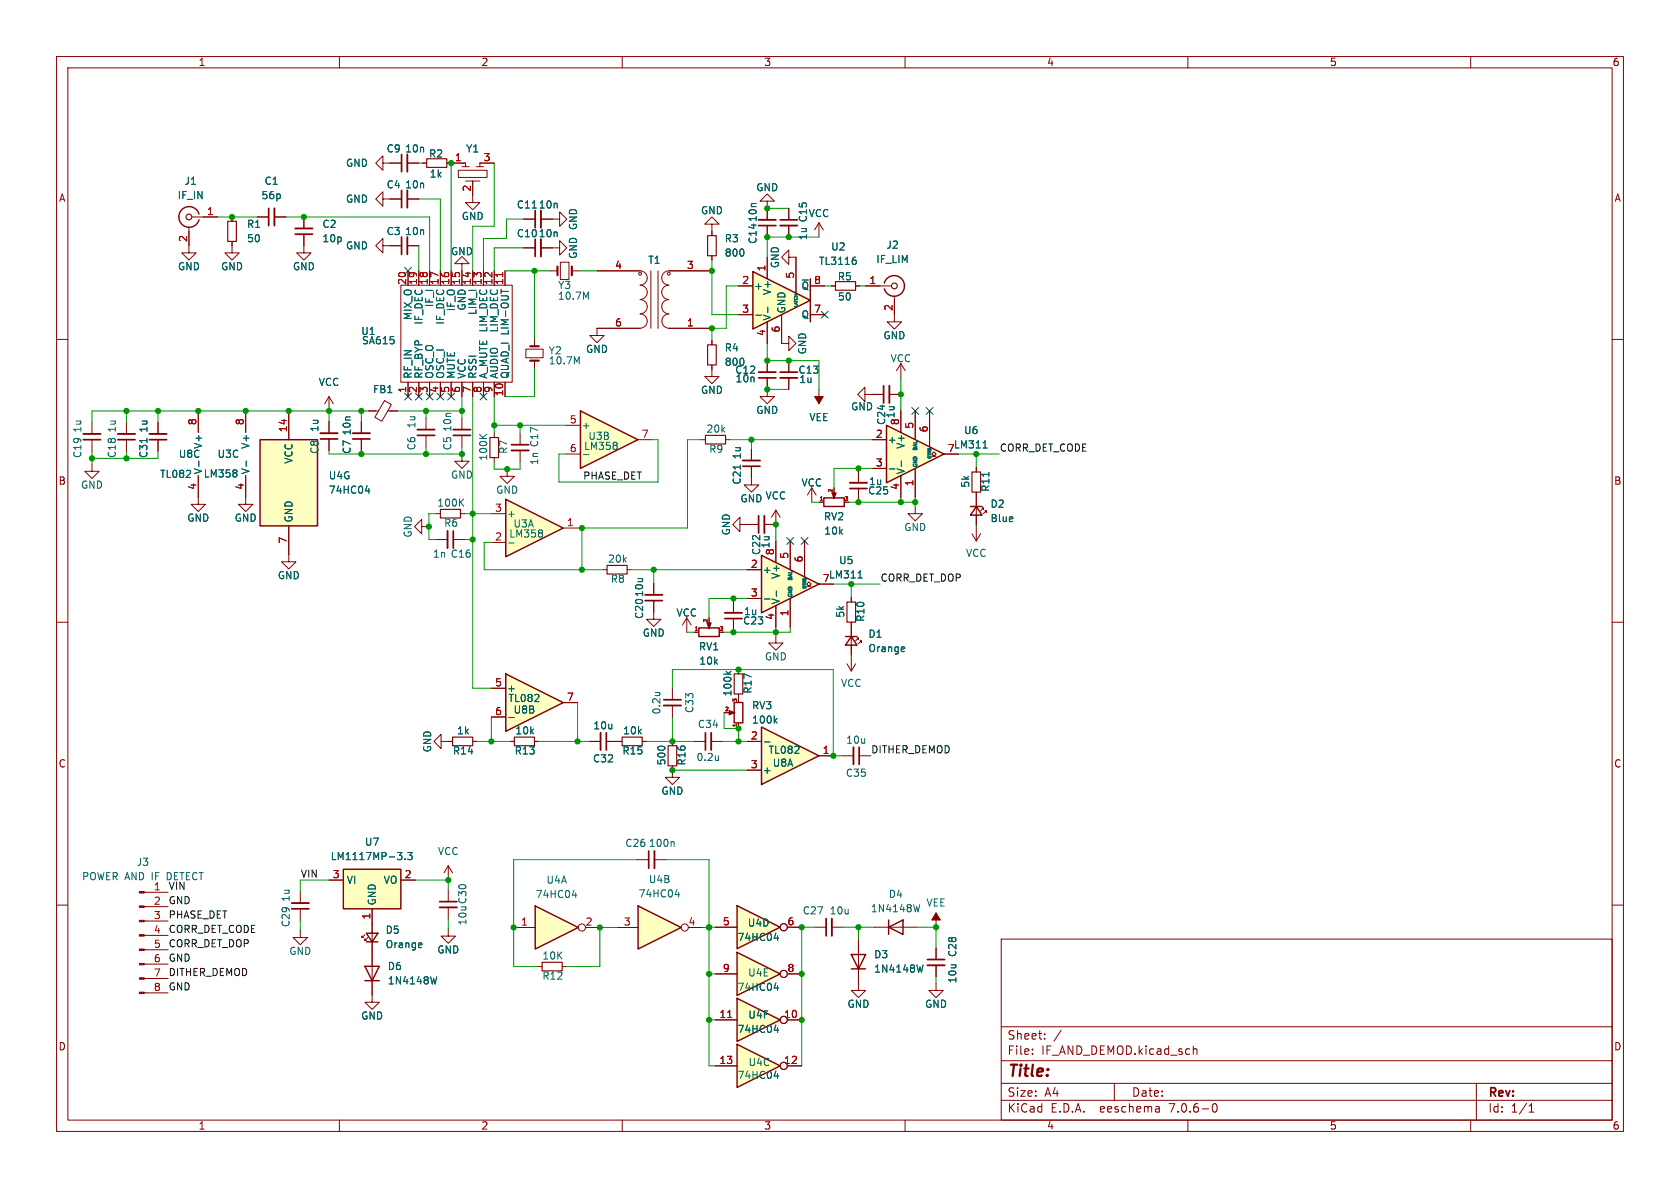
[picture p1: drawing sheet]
<svg xmlns="http://www.w3.org/2000/svg" width="297mm" height="210mm" viewBox="0 0 297 210" stroke-linecap="round" stroke-linejoin="round" font-family="sans-serif">
<g fill="none" stroke="#840000" stroke-width=".18">
<path d="M10 10h277v190h-277zM12 12h273v186h-273zM60 10v2M110 10v2M160 10v2M210 10v2M260 10v2M10 60h2M70.9 50.4h19.7v17.2h-19.7zM72.1 47.9v2.5M74 47.9v2.5M75.9 47.9v2.5"/>
<path d="M77.9 47.9v2.5M79.8 47.9v2.5M81.7 47.9v2.5M83.6 47.9v2.5M85.5 47.9v2.5M87.4 47.9v2.5M89.3 47.9v2.5M285 60h2M58.2 70.1v2.5M58.2 74.5v2.1M58.2 77.6v2M58.2 70.1l-.8 1.3"/>
<path d="M58.2 70.1l.7 1.3M63.9 74.5v2.1M63.9 77.6v2M65.2 72.6h1.7M68 70.8l1.2 .7-1.7 3-1.2-.7zM68.6 72.6h1.6M72.1 67.6v2.5M74 67.6v2.5M75.9 67.6v2.5M77.9 67.6v2.5M79.8 67.6v2.5M81.7 67.6v2.5"/>
<path d="M83.6 67.6v2.5M85.5 67.6v2.5M87.4 67.6v2.5M89.3 67.6v2.5M10 110h2M285 110h2M10 160h2M285 160h2M144 163.9h2M147.1 163.9h2M154.6 163.9h7.6M165.5 161.4v2.5"/>
<path d="M177 166h108v32h-108zM60 198v2M110 198v2M160 198v2M177 194.5h108M177 191.5h108M177 187.5h108M177 181.5h108M182.5 186.3v.1M182.5 185.5v.1M184.7 183.6v.1M184.7 182.8v.1"/>
<path d="M187.6 182.1l-1.3 2M197 191.5v3M204.9 195.7l.1 .9M205 196.5l-.2 .1M205 196h-.2M210 198v2M211 184.9v1.5M211 185.5l.2-.1 .3 .1 .1 .9M214.5 195.2l.2-.1a.81 .81 0 0 1 .6 .6 .81 .81 0 0 1-.3 .8l-.2 .1a.81 .81 0 0 1-.6-.6 .81 .81 0 0 1 .3-.8zM260 198v2M261 191.5v6.5M270.3 196.6h.9"/>
<path d="M270.3 195.5l.4-.4v1.5"/>
</g>
<path d="M56.6 76.6h3.1M62.4 76.6h3M147.1 162.4v3" fill="none" stroke="#840000" stroke-width=".33"/>
<path d="M56.6 77.6h3.1M62.4 77.6h3M146 162.4v3" fill="none" stroke="#840000" stroke-width=".3"/>
<path d="M165.5 161.4l.7 1.2h-1.5z" fill="#840000" stroke="#840000" stroke-width=".18"/>
<path d="M157.1 163.9l2.5-1.3v2.6zM157.1 162.6v2.6" fill="none" stroke="#840000" stroke-width=".25"/>
<path d="M88.6 51.5h1.3M162.6 159.9l-.3 1.3" fill="none" stroke="#006464" stroke-width=".18"/>
<path d="M88.9 48.2v.7" fill="none" stroke="#a90000" stroke-width=".18"/>
<path d="M102.6 72.6l10.2 5.1-10.2 5.1z" fill="#ffffc2"/>
<path d="M156.3 50a1.81 1.81 0 0 1 2.8-.9 1.81 1.81 0 0 1 0 2.9 1.81 1.81 0 0 1-2.8-.9M102.6 72.6l10.2 5.1-10.2 5.1zM150.5 168.7h2.5l-1.2 2.6zM150.5 171.3h2.5" fill="none" stroke="#840000" stroke-width=".25"/>
<g fill="none" stroke="#840000" stroke-width=".18">
<path d="M146.9 50.5h.8M151.3 50.5h.7M153 50.5h4.6M158.1 52.3v4.6h1.3l-1.3 1.3-1.3-1.3h1.3M87.4 76.6v.7M91.9 76.6v2M91.9 79.6v2.1M100.1 75.2h2.5M112.8 77.7h2.5M87.4 80.9v.8M89.7 82.9v1.3h1.2l-1.2 1.3-1.3-1.3h1.3M100.1 80.3h2.5"/>
<path d="M151.8 166.2v8.9h1.2l-1.2 1.3-1.3-1.3h1.3M165.5 173.8v1.3h1.3l-1.3 1.3-1.3-1.3h1.3M165.5 167.6v2M165.5 170.6v2.1"/>
</g>
<path d="M84.8 76.8l.7 .7M86.1 76.8l-.8 .5M109.1 78.3v.3M109.1 78.8v.5M163.2 170.6l-.3 1.3" fill="none" stroke="#006464" stroke-width=".18"/>
<g fill="none" stroke="#840000" stroke-width=".2">
<path d="M147.7 49.8h3.6v1.5h-3.6zM86.6 77.3h1.5v3.6h-1.5z"/>
<circle cx="158.1" cy="50.5" r=".51"/>
</g>
<path d="M90.4 79.6h3.1M164 170.6h3" fill="none" stroke="#840000" stroke-width=".33"/>
<path d="M90.4 78.6h3.1M164 169.6h3" fill="none" stroke="#840000" stroke-width=".3"/>
<path d="M133.1 48l10.2 5.1-10.2 5.1z" fill="#ffffc2"/>
<path d="M133.1 48l10.2 5.1-10.2 5.1zM143.3 49.3v7.6" fill="none" stroke="#840000" stroke-width=".25"/>
<g fill="none" stroke="#840000" stroke-width=".18">
<path d="M139.4 36.8v2.1M139.4 39.9v2M144.8 39.4l-.8 1.2M144.8 39.4v2.5M144.8 39.4l.7 1.2M130.6 50.5h2.5M130.6 55.6h2.5M135.6 45.5v3.8M135.6 56.9v3.8M138.2 55.6v5.1M139.4 45.5v-1.3l-1.2 1.3 1.2 1.2v-1.2h1.3v6.3M143.3 50.5h2.5"/>
<path d="M143.3 55.6h2.5M112.6 152h2.1M115.7 152h2"/>
</g>
<path d="M133.6 55.7h1M135.7 54.3v1M151 45.5h.3M151.1 46l.3 .2v.3l-.3 .2M119 148.8l.2 .2v.6" fill="none" stroke="#006464" stroke-width=".18"/>
<path d="M137.9 39.9h3.1M115.7 150.4v3.1" fill="none" stroke="#840000" stroke-width=".33"/>
<path d="M137.9 38.9h3.1M114.7 150.4v3.1" fill="none" stroke="#840000" stroke-width=".3"/>
<path d="M112.8 160.1l7.6 3.9-7.6 3.8z" fill="#ffffc2"/>
<path d="M112.8 160.1l7.6 3.9-7.6 3.8z" fill="none" stroke="#840000" stroke-width=".25"/>
<g fill="none" stroke="#840000" stroke-width=".18">
<path d="M125.9 39.6h1.2l-1.2-1.2-1.3 1.2h1.3v2.1M135.6 35.6h1.3l-1.3-1.3-1.2 1.3h1.2v3.3M135.6 39.9v2M125.9 45.2v.8M35.1 87.9v1.3h1.2l-1.2 1.2-1.3-1.2h1.3M43.4 87.9v1.3h1.3l-1.3 1.2-1.2-1.2h1.2M118.9 136.1v1.3h1.2l-1.2 1.3-1.3-1.3h1.3M109 164h3.8M121.7 164h2.5"/>
<circle cx="121.1" cy="164" r=".63"/>
</g>
<path d="M119.4 158.1h.7M120 157.7v.9" fill="none" stroke="#006464" stroke-width=".18"/>
<path d="M125.1 41.7h1.5v3.5h-1.5z" fill="none" stroke="#840000" stroke-width=".2"/>
<path d="M134.1 38.9h3.1" fill="none" stroke="#840000" stroke-width=".33"/>
<path d="M134.1 39.9h3.1" fill="none" stroke="#840000" stroke-width=".3"/>
<path d="M130.3 176.5l7.6 3.8-7.6 3.8z" fill="#ffffc2"/>
<path d="M130.3 176.5l7.6 3.8-7.6 3.8z" fill="none" stroke="#840000" stroke-width=".25"/>
<g fill="none" stroke="#840000" stroke-width=".18">
<path d="M126.5 180.3h3.8M139.2 180.3h2.5"/>
<circle cx="138.6" cy="180.3" r=".63"/>
</g>
<path d="M128.6 179.9h.8" fill="none" stroke="#a90000" stroke-width=".18"/>
<path d="M136.9 174.7h.7M137.5 174.2v.9" fill="none" stroke="#006464" stroke-width=".18"/>
<path d="M130.3 160.1l7.6 3.8-7.6 3.8z" fill="#ffffc2"/>
<path d="M130.3 160.1l7.6 3.8-7.6 3.8z" fill="none" stroke="#840000" stroke-width=".25"/>
<g fill="none" stroke="#840000" stroke-width=".18">
<path d="M126.5 163.9h3.8M139.2 163.9h2.5"/>
<circle cx="138.6" cy="163.9" r=".63"/>
</g>
<path d="M136.9 190.2h.7M137.5 189.8v.8" fill="none" stroke="#006464" stroke-width=".18"/>
<path d="M130.3 168.4l7.6 3.8-7.6 3.8z" fill="#ffffc2"/>
<path d="M130.3 168.4l7.6 3.8-7.6 3.8z" fill="none" stroke="#840000" stroke-width=".25"/>
<g fill="none" stroke="#840000" stroke-width=".18">
<path d="M126.5 172.2h3.8M139.2 172.2h2.5"/>
<circle cx="138.6" cy="172.2" r=".63"/>
</g>
<path d="M136.9 165.8h.7M137.5 165.4v.9" fill="none" stroke="#006464" stroke-width=".18"/>
<path d="M130.3 184.6l7.6 3.8-7.6 3.8z" fill="#ffffc2"/>
<path d="M130.3 184.6l7.6 3.8-7.6 3.8z" fill="none" stroke="#840000" stroke-width=".25"/>
<g fill="none" stroke="#840000" stroke-width=".18">
<path d="M16.3 74.7v2M16.3 77.7v2.1M22.4 74.7v2M22.4 77.7v2.1M27.9 74.7v2M27.9 77.7v2.1M35.1 72.6v3.9M43.4 72.6v3.9M75.3 73.9v2M75.3 77v2M16.3 82v1.3h1.2l-1.2 1.3-1.3-1.3h1.3M35.1 84.1v3.8"/>
<path d="M43.4 84.1v3.8M106.6 100.7h.7M110.9 100.7h.7M126.5 188.4h3.8M139.2 188.4h2.5"/>
<circle cx="138.6" cy="188.4" r=".63"/>
</g>
<path d="M26 77.5v.7M35.1 81.5v1M41.8 83.2v.3M41.8 83.7v.5M43.5 81.5v1M136.9 182.1h.7M137.5 181.7v.8" fill="none" stroke="#006464" stroke-width=".18"/>
<path d="M14.7 76.7h3.1M20.8 76.7h3.1M26.4 76.7h3.1M73.8 75.9h3" fill="none" stroke="#840000" stroke-width=".33"/>
<path d="M14.7 77.7h3.1M20.8 77.7h3.1M26.4 77.7h3.1M73.8 77h3" fill="none" stroke="#840000" stroke-width=".3"/>
<path d="M107.3 99.9h3.6v1.6h-3.6z" fill="none" stroke="#840000" stroke-width=".2"/>
<path d="M89.4 88.3l10.2 5-10.2 5.1z" fill="#ffffc2"/>
<path d="M89.4 88.3l10.2 5-10.2 5.1z" fill="none" stroke="#840000" stroke-width=".25"/>
<path d="M81.7 73.9v2M81.7 77v2M74.5 93.1v-1.3l-1.2 1.3 1.2 1.3v-1.3h1.3M77.1 90.8h.8M81.4 90.8h.8M81.7 80.3v1.2h1.2l-1.2 1.3-1.3-1.3h1.3M86.9 95.9h2.5M86.9 90.8h2.5M99.6 93.3h2.5" fill="none" stroke="#840000" stroke-width=".18"/>
<path d="M81.4 88.8l.6 .7M82 88.2l-.8 .7M89.9 96h1M95.8 93.8v.3M95.8 94.3v.5" fill="none" stroke="#006464" stroke-width=".18"/>
<path d="M80.1 75.9h3.1" fill="none" stroke="#840000" stroke-width=".33"/>
<path d="M80.1 77h3.1" fill="none" stroke="#840000" stroke-width=".3"/>
<path d="M77.9 90h3.5v1.6h-3.5z" fill="none" stroke="#840000" stroke-width=".2"/>
<path d="M89.4 119.1l10.2 5.1-10.2 5.1z" fill="#ffffc2"/>
<path d="M35.2 37.8a1.81 1.81 0 0 0-2.8-.9 1.81 1.81 0 0 0 0 2.9 1.81 1.81 0 0 0 2.8-.9M46 77.7h10.1v15.3h-10.1zM145.6 88h3.7v1.5h-3.7zM171.6 89.5h2M172.6 89.5l1 1.6h-2zM89.4 119.1l10.2 5.1-10.2 5.1zM123.5 111h3.7v1.5h-3.7z" fill="none" stroke="#840000" stroke-width=".25"/>
<g fill="none" stroke="#840000" stroke-width=".18">
<path d="M33.9 38.4h4.6M41 38.4v.7M45.5 38.4h2M48.5 38.4h2M53.7 38.4v2M67.7 28.8v-1.2l-1.3 1.2 1.3 1.3v-1.3h3.3M67.7 35.2v-1.3l-1.3 1.3 1.3 1.2v-1.2h3.3M72 28.8h2M72 35.2h2M74.7 28.8h.7M79 28.8h3.3v.7M81 30.1h5.1v1.3h-5.1z"/>
<path d="M81.7 29.5h1.2M82.3 32h2.5M83.6 32v3.8h1.2l-1.2 1.3-1.3-1.3h1.3M84.2 29.5h1.3M87.4 28.8h-2.6v.7M92.6 38.7h2M95.6 38.7h3.3v-1.2l1.3 1.2-1.3 1.3v-1.3M33.4 40.1v4.6h1.3l-1.3 1.3-1.3-1.3h1.3M41 42.7v2h1.3l-1.3 1.3-1.2-1.3h1.2M53.7 41.4v3.3h1.3l-1.3 1.3-1.2-1.3h1.2M67.7 43.4v-1.2l-1.3 1.2 1.3 1.3v-1.3h3.3M72 43.4h2"/>
<path d="M81.7 46.6h1.2l-1.2-1.3-1.3 1.3h1.3v1.3M92.6 43.8h2M94.5 59.9v1.3M95.6 43.8h3.3v-1.3l1.3 1.3-1.3 1.3v-1.3M97.3 47.9h1.3M99.1 46.4h1.5v3h-1.5zM101.1 47.9h1.3M105.5 47.9h7.7a1.26 1.26 0 0 1 1.2 1.2 1.26 1.26 0 0 1-1.2 1.3M113.2 55.5a1.27 1.27 0 0 1 1.2 1.3 1.27 1.27 0 0 1-1.2 1.2h-7.7v1.3h1.3l-1.3 1.3-1.2-1.3h1.2M113.2 50.4a1.27 1.27 0 0 1 1.2 1.3 1.27 1.27 0 0 1-1.2 1.3 1.26 1.26 0 0 1 1.2 1.2 1.26 1.26 0 0 1-1.2 1.3M115.1 47.9v10.1M116.3 47.9v10.1"/>
<path d="M118.2 50.4a1.27 1.27 0 0 0-1.2 1.3 1.27 1.27 0 0 0 1.2 1.3 1.26 1.26 0 0 0-1.2 1.2 1.26 1.26 0 0 0 1.2 1.3M118.2 58h7.7M118.3 55.5a1.26 1.26 0 0 0-1.3 1.3 1.26 1.26 0 0 0 1.3 1.2M125.9 47.9h-7.7a1.26 1.26 0 0 0-1.2 1.2 1.26 1.26 0 0 0 1.2 1.3M51.1 72.6v5.1M93 61.7h3v1.5h-3zM94.5 63.8v1.2M124 77.7h.7M125.9 64.5v2h1.2l-1.2 1.3-1.3-1.3h1.3M125.9 60.2v.8M128.3 77.7h.7M132.8 79.4v2"/>
<path d="M135.6 63.8v2M135.6 66.8v2M138.2 60.7h1.2v-1.3l1.3 1.3-1.3 1.3v-1.3M152.9 69.7v-1.2l-1.3 1.2 1.3 1.3v-1.3h3.3M157.2 69.7h2.1M159.3 64.3l-.8 1.2M159.3 64.3v2.5M159.3 64.3l.7 1.2M51.1 93v6.3h1.2l-1.2 1.3-1.3-1.3h1.3M77.1 95.4h2M80.1 95.4h2.1M130.8 92.7v-1.3l-1.3 1.3 1.3 1.3v-1.3h1.3"/>
<path d="M132.8 82.4v3.3h1.3l-1.3 1.3-1.2-1.3h1.2M137.2 90.2l-.8 1.2M137.2 90.2v2.5M137.2 90.2l.7 1.2M143.5 86.2l-.8 1.3M143.5 86.2v2.6M143.5 86.2l.8 1.3M144.9 88.8h.6M147.4 86.2v1M151.8 83.3v2M151.8 86.4v2M161.8 89.5v1.3h1.3l-1.3 1.3-1.3-1.3h1.3"/>
<path d="M171.8 94.4l.8 1.2M172.6 82.7v.7M172.6 87v5.8M172.6 93.1v2.5M173.4 94.4l-.8 1.2M173.6 89.8h.3v.2v-.2l-.5 .5M174.1 90.3h.3v.3v-.3l-.5 .5M115.6 106.2v3.3h1.2l-1.2 1.2-1.3-1.2h1.3M115.6 103.1v2.1M121.4 109.2l-.8 1.3M121.4 109.2v2.6M121.4 109.2l.8 1.3"/>
<path d="M122.8 111.8h.6M125.3 109.2v1M78 131.1v-1.3l-1.3 1.3 1.3 1.2v-1.2h2M83.6 131.1h.7M86.9 121.7h2.5M86.9 126.7h2.5M90.2 131.1h.7M94.5 131.1h.7M99.6 124.2h2.5M104.1 131.1h2.1M107.2 131.1h2.8M113.5 131.1h.8"/>
<path d="M118.9 121.7v2M118.9 124.7v2M118.9 131.1v.7M118.9 135.4v.7M122.7 131.1h2M125.7 131.1h2.1"/>
<circle cx="113.2" cy="48.4" r=".25"/>
<circle cx="118.2" cy="48.4" r=".25"/>
</g>
<path d="M94.1 36.8h.7M103.6 52.5l.4-.9v1.3M102 64l.4-.9v1.2M64.6 86.8h.8M65.2 86.3v.9M130.9 82.2v.7M174.8 83.5v.7M89.9 126.8h1M115.8 122.4h.9M116.5 122.4l.1 .1M127 133.6v.8M127 134.3l-.1 .1" fill="none" stroke="#006464" stroke-width=".18"/>
<g fill="none" stroke="#840000" stroke-width=".2">
<path d="M40.3 39.1h1.5v3.6h-1.5zM75.4 28.1h3.6v1.5h-3.6zM124.7 77h3.6v1.5h-3.6zM125.1 61h1.5v3.5h-1.5zM171.8 83.4h1.6v3.6h-1.6zM80 130.3h3.6v1.5h-3.6zM90.9 130.3h3.6v1.5h-3.6zM110 130.3h3.5v1.5h-3.5zM118.1 131.8h1.5v3.6h-1.5z"/>
<circle cx="33.4" cy="38.4" r=".51"/>
</g>
<g fill="none" stroke="#840000" stroke-width=".33">
<path d="M48.5 36.8v3.1M72 27.3v3.1M72 33.7v3M95.6 37.2v3.1M52.2 40.4h3M72 41.9v3.1M95.6 42.3v3M134.1 65.8h3.1M157.2 68.2v3M79.1 93.9v3M131.3 81.4h3.1M150.2 85.3h3.1"/>
<path d="M114 105.2h3.1M106.2 129.5v3.1M117.3 124.7h3.1M125.7 129.5v3.1"/>
</g>
<g fill="none" stroke="#840000" stroke-width=".3">
<path d="M47.5 36.8v3.1M71 27.3v3.1M71 33.7v3M94.6 37.2v3.1M52.2 41.4h3M71 41.9v3.1M94.6 42.3v3M134.1 66.8h3.1M156.2 68.2v3M80.1 93.9v3M131.3 82.4h3.1M150.2 86.4h3.1"/>
<path d="M114 106.2h3.1M107.2 129.5v3.1M117.3 123.7h3.1M124.7 129.5v3.1"/>
</g>
<path d="M46 77.7h10.1v15.3h-10.1z" fill="#ffffc2" stroke="#ffffc2" stroke-width=".18"/>
<path d="M98.6 47.1v1.5M101.1 47.1v1.5M93.7 61.2h1.5M93.7 63.8h1.5" fill="none" stroke="#840000" stroke-width=".38"/>
<g fill="#840000" stroke="#840000" stroke-width=".18">
<path d="M125 110.1h.7l-.4 1v-.2v.2z"/>
<path d="M147.1 87.1h.7l-.4 1v-.2v.2z"/>
</g>
<path d="M156.7 75.2l10.2 5.1-10.2 5z" fill="#ffffc2"/>
<path d="M156.7 75.2l10.2 5.1-10.2 5zM60.7 153.7h10.2v7h-10.2zM64.8 165h2l-1 1.5zM64.8 166.5h2" fill="none" stroke="#840000" stroke-width=".25"/>
<g fill="none" stroke="#840000" stroke-width=".18">
<path d="M135.6 68.8v1.3h1.3l-1.3 1.3-1.2-1.3h1.2M139.4 63.8v2M139.4 66.8v2M144.8 68.8v2.6M154.2 77.7h2.5M159.3 72.6v3.9M161.8 72.6v5.1M164.3 72.6v6.4M132.1 92.7h2M135.1 92.7h2.1M154.2 82.8h2.5M159.3 84.1v3.8"/>
<path d="M161.8 82.8v5.1M164.7 80.6h.4l-.4-.3 .4-.4 .4 .4-.4 .3h.4M166.9 80.3h2.5M129.7 106.3v2M129.7 109.3v2.1M150.5 105.7v.7M150.5 110v.7M25.5 157.7h4.2M53.1 157.6v2M58.2 155.6h2.5M70.9 155.6h2.5M25.5 175.5h4.2"/>
<path d="M25.5 173h4.2M25.5 170.4h4.2M25.5 167.9h4.2M25.5 165.4h4.2M25.5 162.8h4.2M25.5 160.3h4.2M53.1 164.5v1.2h1.3l-1.3 1.3-1.3-1.3h1.3M53.1 160.7v2M64.5 165.2l-.5 .5v-.2v.2h.3M65 165.7l-.5 .5v-.2v.2h.3M65.8 175.9v1.3h1.3l-1.3 1.2-1.3-1.2h1.3M65.8 160.7v7.6"/>
</g>
<path d="M173.8 79.2h.7M157.2 82.9h1M159.4 81.5v1M70.3 150.7h.7l-.4 .5M71 151.3v.5M71.6 151.8v.2M72.1 150.7h.8l-.5 .5 .4 .1v.5l-.2 .2-.5-.2M74.4 166.7l.2 .3-.6 .1M74.5 167.5h-.1" fill="none" stroke="#006464" stroke-width=".18"/>
<path d="M137.9 66.8h3.1M135.1 91.2v3M128.1 108.3h3.1M51.6 159.6h3" fill="none" stroke="#840000" stroke-width=".33"/>
<path d="M137.9 65.8h3.1M134.1 91.2v3M128.1 109.3h3.1M51.6 160.7h3" fill="none" stroke="#840000" stroke-width=".3"/>
<g fill="#840000" stroke="#840000" stroke-width=".18">
<path d="M144 70.1h1.5l-.7 1.3z"/>
<path d="M24.6 175.4h.9v.2h-.9z"/>
<path d="M24.6 172.8h.9v.3h-.9z"/>
<path d="M24.6 170.3h.9v.3h-.9z"/>
<path d="M24.6 167.8h.9v.2h-.9z"/>
<path d="M24.6 165.2h.9v.3h-.9z"/>
<path d="M24.6 162.7h.9v.2h-.9z"/>
<path d="M24.6 160.1h.9v.3h-.9z"/>
<path d="M24.6 157.6h.9v.3h-.9z"/>
</g>
<path d="M60.7 153.7h10.2v7h-10.2z" fill="#ffffc2" stroke="#ffffc2" stroke-width=".18"/>
<path d="M149.7 106.4h1.6v3.6h-1.6z" fill="none" stroke="#840000" stroke-width=".2"/>
<path d="M134.6 98.2l10.2 5.1-10.2 5z" fill="#ffffc2"/>
<path d="M134.6 98.2l10.2 5.1-10.2 5zM64.5 170.8h2.6l-1.3 2.6zM64.5 173.4h2.6" fill="none" stroke="#840000" stroke-width=".25"/>
<g fill="none" stroke="#840000" stroke-width=".18">
<path d="M137.2 95.6v3.8M139.7 95.6v5.1M142.2 95.6v6.4M132.1 100.7h2.5M132.1 105.8h2.5M137.2 107.1v3.8M139.7 105.8v5.1M142.6 103.6h.4l-.4-.3 .4-.4 .4 .4-.4 .3h.4M144.8 103.3h2.5M79.2 153l-.7 1.3M79.2 153v2.6M79.2 157.4v2"/>
<path d="M79.2 153l.8 1.3M65.8 168.3v7.6M79.2 164.2v1.3h1.3l-1.3 1.3-1.2-1.3h1.2M79.2 160.4v2M95.1 170.9h.7M99.4 170.9h.8"/>
</g>
<path d="M135.1 105.9h1M137.3 104.5v.9M151.7 102.2h.7M77.2 172.7l-.3 1.2" fill="none" stroke="#006464" stroke-width=".18"/>
<path d="M77.7 160.4h3.1" fill="none" stroke="#840000" stroke-width=".33"/>
<path d="M77.7 159.4h3.1" fill="none" stroke="#840000" stroke-width=".3"/>
<path d="M95.8 170.1h3.6v1.5h-3.6z" fill="none" stroke="#840000" stroke-width=".2"/>
<path d="M94.6 160.1l7.6 3.9-7.6 3.8z" fill="#ffffc2"/>
<path d="M129.8 124.2h1.5v3.6h-1.5zM94.6 160.1l7.6 3.9-7.6 3.8z" fill="none" stroke="#840000" stroke-width=".25"/>
<g fill="none" stroke="#840000" stroke-width=".18">
<path d="M130.6 118.4v.7M128 126h1M130.6 122.7v.7M130.6 127.9v.6M90.8 164h3.8M103.5 164h2.5"/>
<circle cx="102.9" cy="164" r=".63"/>
</g>
<path d="M128.4 118.7l.5 .5M129.2 118.7l-.5 .4M137 127.3l.4 .5M137.4 127l-.5 .5M101.2 158.2h.8M101.8 157.8v.9" fill="none" stroke="#006464" stroke-width=".18"/>
<path d="M129.8 119.1h1.5v3.6h-1.5z" fill="none" stroke="#840000" stroke-width=".2"/>
<path d="M128.9 125.6l1 .4h-.2h.2l-1 .4z" fill="#840000" stroke="#840000" stroke-width=".18"/>
<path d="M134.6 128.5l10.2 5.1-10.2 5.1z" fill="#ffffc2"/>
<path d="M149.5 112.5h2M150.5 112.5l1 1.5h-2zM134.6 128.5l10.2 5.1-10.2 5.1z" fill="none" stroke="#840000" stroke-width=".25"/>
<g fill="none" stroke="#840000" stroke-width=".18">
<path d="M35.9 38.4h2.6M41 38.4v.7M45.5 38.4h2M48.5 38.4h2M53.7 38.4v2M69 28.8h2M69 35.2h2M72 28.8h2M72 35.2h2M74.7 28.8h.7M79 28.8h3.3M83.6 32v2.5"/>
<path d="M84.8 28.8h2.6M92.6 38.7h2M95.6 38.7h2.1M135.6 36.8v2.1M135.6 39.9v2M139.4 36.8v2.1M139.4 39.9v2M33.4 40.9v2.5M41 42.7v.7M53.7 41.4v2M69 43.4h2M72 43.4h2"/>
<path d="M72.1 47.9v2.5M74 47.9v2.5M75.9 47.9v2.5M77.9 47.9v2.5M79.8 47.9v2.5M81.7 47.9v2.5M83.6 47.9v2.5M85.5 47.9v2.5M87.4 47.9v2.5M89.3 47.9v2.5M92.6 43.8h2M95.6 43.8h2.1"/>
<path d="M105.5 58h7.7M105.5 47.9h7.7M118.2 58h7.7M118.2 47.9h7.7M125.9 40.9v.8M125.9 45.2v.8M130.6 50.5h2.5M130.6 55.6h2.5M135.6 45.5v3.8M135.6 56.9v3.8M138.2 55.6v5.1M140.7 45.5v6.3"/>
<path d="M143.3 50.5h2.5M143.3 55.6h2.5M146.9 50.5h.8M151.3 50.5h.7M153 50.5h2.6M158.1 53.1v2.5M27.9 74.7v2M27.9 77.7v2.1M35.1 72.6v3.9M43.4 72.6v3.9M51.1 72.6v5.1M58.2 74.5v2.1"/>
<path d="M58.2 77.6v2M63.9 74.5v2.1M63.9 77.6v2M65.2 72.6h1.2M69 72.6h1.2M72.1 67.6v2.5M74 67.6v2.5M75.9 67.6v2.5M77.9 67.6v2.5M79.8 67.6v2.5M81.7 67.6v2.5M83.6 67.6v2.5"/>
<path d="M85.5 67.6v2.5M87.4 67.6v2.5M89.3 67.6v2.5M125.9 60.2v.8M125.9 64.5v.8M132.8 79.4v2M135.6 63.8v2M135.6 66.8v2M139.4 63.8v2M139.4 66.8v2M154.2 77.7h2.5M154.2 69.7h2"/>
<path d="M157.2 69.7h2.1M159.3 72.6v3.9M161.8 72.6v5.1M164.3 72.6v6.4M35.1 84.1v3.8M43.4 84.1v3.8M51.1 93v5M132.1 92.7h2M132.8 82.4v2.1M135.1 92.7h2.1M137.2 95.6v3.8M139.7 95.6v5.1"/>
<path d="M142.2 95.6v6.4M144.9 88.8h.6M147.4 86.2v1M151.8 83.3v2M151.8 86.4v2M154.2 82.8h2.5M159.3 84.1v3.8M161.8 82.8v5.1M166.9 80.3h2.5M172.6 82.7v.7M172.6 87v2.5M172.6 91.1v1.7"/>
<path d="M115.6 103.1v2.1M115.6 106.2v2M122.8 111.8h.6M125.3 109.2v1M129.7 106.3v2M129.7 109.3v2.1M130.6 118.4v.7M132.1 100.7h2.5M132.1 105.8h2.5M137.2 112.4v1.3h1.2l-1.2 1.2-1.3-1.2h1.3M137.2 107.1v3.8M139.7 105.8v5.1"/>
<path d="M144.8 103.3h2.5M149.7 117.3l.8 1.3M150.5 105.7v.7M150.5 110v5.8M150.5 116.1v2.5M151.3 117.3l-.8 1.3M151.5 112.8h.3v.2v-.2l-.5 .5M152 113.3h.3v.2v-.2l-.5 .5M79.2 131.1h.8M83.6 131.1h.7M86.9 121.7h2.5M86.9 126.7h2.5"/>
<path d="M90.2 131.1h.7M94.5 131.1h.7M99.6 124.2h2.5M104.1 131.1h2.1M107.2 131.1h2.8M113.5 131.1h.8M118.9 131.1v.7M118.9 135.4v.7M128 126h1M130.6 122.7v.7M130.6 127.9v.6M132.1 131.1h2.5"/>
<path d="M132.1 136.1h2.5M144.8 133.6h2.5M148.8 133.6h2.1M151.9 133.6h2M58.2 155.6h2.5M70.9 155.6h2.5M65.8 160.7v4.3M65.8 166.5v4.3M65.8 173.4v2.5M126.5 163.9h3.8M126.5 172.2h3.8M139.2 163.9h2.5"/>
<path d="M139.2 172.2h2.5M151.8 166.2v2.5M151.8 171.3v2.5M165.5 167.6v2M165.5 170.6v2.1M126.5 180.3h3.8M126.5 188.4h3.8M139.2 180.3h2.5M139.2 188.4h2.5"/>
<circle cx="138.6" cy="172.2" r=".63"/>
<circle cx="138.6" cy="163.9" r=".63"/>
<circle cx="138.6" cy="180.3" r=".63"/>
<circle cx="138.6" cy="188.4" r=".63"/>
</g>
<g fill="none" stroke="#006464" stroke-width=".18">
<path d="M94.1 36.8h.7M88.6 51.5h1.3M133.6 55.7h1M135.7 54.3v1M151 45.5h.3M151.1 46l.3 .2v.3l-.3 .2M26 77.5v.7M173.8 79.2h.7M35.1 81.5v1M41.8 83.2v.3M41.8 83.7v.5M43.5 81.5v1"/>
<path d="M64.6 86.8h.8M65.2 86.3v.9M130.9 82.2v.7M157.2 82.9h1M159.4 81.5v1M174.8 83.5v.7M128.4 118.7l.5 .5M129.2 118.7l-.5 .4M135.1 105.9h1M137.3 104.5v.9M151.7 102.2h.7M159.8 114.4l.1 .3-.6 .1"/>
<path d="M159.9 115.1l-.1 .1M89.9 126.8h1M135.1 131.2h1M137 127.3l.4 .5M137.4 127l-.5 .5M70.3 150.7h.7l-.4 .5M71 151.3v.5M71.6 151.8v.2M72.1 150.7h.8l-.5 .5 .4 .1v.5l-.2 .2-.5-.2M74.4 166.7l.2 .3-.6 .1M74.5 167.5h-.1M77.2 172.7l-.3 1.2"/>
<path d="M136.9 174.7h.7M136.9 165.8h.7M137.5 165.4v.9M137.5 174.2v.9M163.2 170.6l-.3 1.3M136.9 190.2h.7M136.9 182.1h.7M137.5 181.7v.8M137.5 189.8v.8"/>
</g>
<path d="M150.9 132.1v3" fill="none" stroke="#840000" stroke-width=".33"/>
<path d="M151.9 132.1v3" fill="none" stroke="#840000" stroke-width=".3"/>
<g fill="none" stroke="#009600" stroke-width=".18">
<path d="M38.5 38.4h7M50.5 38.4h25.4v9.5M74 35.2h3.9v12.7M74 28.8h.7M79.8 28.8v19.1M87.4 28.8v11.2h-3.8v7.9M92.6 38.7h-3.1v3.5h-4v5.7M135.6 36.8h3.8M74 43.4v4.5M89.3 47.9h8M92.6 43.8h-5.2v4.1M94.5 47.9v12"/>
<path d="M102.4 47.9h3.1M125.9 46v9.6h4.7M130.6 50.5h-2.2v7.5h-2.5v2.2M144.8 41.9h-9.2v3.6M145.8 50.5h1.1M152 50.5h1M16.3 79.8v2.2M22.4 72.6v2.1M22.4 79.8v1.2M27.9 72.6v2.1M27.9 79.8v1.2h-11.6M58.2 72.6v1.9"/>
<path d="M63.9 72.6v1.9M63.9 79.6v.7M65.2 72.6h-48.9v2.1M70.2 72.6h11.5M75.3 72.6v1.3M75.3 79v1.3M81.7 79v1.3h-23.5v-.7M81.7 70.1v3.8M83.6 70.1v51.6h3.3M87.4 70.1v6.5M87.4 75.2h12.7M91.9 75.2v1.4"/>
<path d="M94.5 65v5.1h-5.2M115.3 77.7h1v7.5h-17.5v-4.9h1.3M124 77.7h-2.5v15.6h-19.4M129 77.7h25.2M132.8 77.7v1.7M135.6 68.8h3.8M135.6 60.7v3.1h9.2v5M159.3 66.8v5.8M77.1 90.8h-1.3v4.6h1.3M82.2 95.4h1.4M82.2 90.8h4.7M86.9 95.9h-1.3v4.8h21"/>
<path d="M87.4 81.7v1.2h4.5v-1.2M102.9 93.3v7.4M137.2 92.7v2.9M143.5 88.8h1.4M150 88.8h11.8M151.8 82.8v.5M151.8 88.4v.4M154.2 82.8h-6.8v3.4M159.3 87.9v.9M161.8 87.9v1.6M169.4 80.3h7.3M172.6 80.3v2.4"/>
<path d="M172.6 92.8v.3M111.6 100.7h20.5M115.6 100.7v2.4M121.4 111.8h1.4M129.7 105.8v.5M129.7 111.4v.4M132.1 105.8h-6.8v3.4M137.2 110.9v1.5M139.7 110.9v.9h-11.8M147.3 103.3h8.3M150.5 103.3v2.4M150.5 115.8v.3"/>
<path d="M84.3 131.1h5.9M86.9 126.7v4.4M95.2 131.1h8.9M102.1 124.2v6.9M114.3 131.1h8.4M118.9 121.7v-3.3h28.4v15.2h1.5M118.9 126.7v4.4M118.9 136.1h13.2M127.8 131.1h4.3M128 126v2.8h2.6v2.3M58.2 155.6h-5.1v2M73.4 155.6h5.8v1.8"/>
<path d="M112.6 152h-21.8v18.9h4.3M117.7 152h7.6v36.4h1.2M53.1 162.7v1.8M79.2 162.4v1.8M109 164h-3v6.9h-5.8M124.2 164h1.1M125.3 163.9h1.2M125.3 172.2h1.2M144 163.9h-2.3v24.5M149.1 163.9h5.5M151.8 163.9v2.3M162.2 163.9h3.3v3.7"/>
<path d="M165.5 172.7v1.1M125.3 180.3h1.2"/>
</g>
<g fill="none" stroke="#000084" stroke-width=".18">
<path d="M71.5 47.3l1.2 1.2M72.7 47.3l-1.2 1.2M145.2 55l1.2 1.2M146.4 55l-1.2 1.2M71.5 69.5l1.2 1.2M72.7 69.5l-1.2 1.2M73.4 69.5l1.3 1.2M74.7 69.5l-1.3 1.2M75.3 69.5l1.3 1.2M76.6 69.5l-1.3 1.2M77.2 69.5l1.3 1.2M78.5 69.5l-1.3 1.2"/>
<path d="M79.1 69.5l1.3 1.2M80.4 69.5l-1.3 1.2M84.9 69.5l1.2 1.2M86.1 69.5l-1.2 1.2M161.2 72l1.2 1.3M162.4 72l-1.2 1.3M163.7 72l1.2 1.3M164.9 72l-1.2 1.3M139.1 95l1.2 1.2M140.3 95l-1.2 1.2M141.6 95l1.2 1.2M142.8 95l-1.2 1.2"/>
</g>
<path d="M88.9 48.2v.7M128.6 179.9h.8" fill="none" stroke="#a90000" stroke-width=".18"/>
<g fill="#009600" stroke="#009600" stroke-width=".18">
<circle cx="151.8" cy="163.9" r=".46"/>
<circle cx="141.7" cy="163.9" r=".46"/>
<circle cx="125.3" cy="163.9" r=".46"/>
<circle cx="125.3" cy="172.2" r=".46"/>
<circle cx="125.3" cy="164" r=".46"/>
<circle cx="125.3" cy="180.3" r=".46"/>
<circle cx="165.5" cy="163.9" r=".46"/>
<circle cx="141.7" cy="172.2" r=".46"/>
<circle cx="141.7" cy="180.3" r=".46"/>
<circle cx="102.9" cy="93.3" r=".46"/>
<circle cx="115.6" cy="100.7" r=".46"/>
<circle cx="102.9" cy="100.7" r=".46"/>
<circle cx="86.9" cy="131.1" r=".46"/>
<circle cx="102.1" cy="131.1" r=".46"/>
<circle cx="118.9" cy="136.1" r=".46"/>
<circle cx="118.9" cy="131.1" r=".46"/>
<circle cx="130.6" cy="131.1" r=".46"/>
<circle cx="130.6" cy="118.4" r=".46"/>
<circle cx="151.8" cy="88.8" r=".46"/>
<circle cx="159.3" cy="88.8" r=".46"/>
<circle cx="150.5" cy="103.3" r=".46"/>
<circle cx="137.2" cy="92.7" r=".46"/>
<circle cx="151.8" cy="82.8" r=".46"/>
<circle cx="172.6" cy="80.3" r=".46"/>
<circle cx="161.8" cy="88.8" r=".46"/>
<circle cx="129.7" cy="111.8" r=".46"/>
<circle cx="137.2" cy="111.8" r=".46"/>
<circle cx="129.7" cy="105.8" r=".46"/>
<circle cx="130.6" cy="128.8" r=".46"/>
<circle cx="147.3" cy="133.6" r=".46"/>
<circle cx="106" cy="164" r=".46"/>
<circle cx="90.8" cy="164" r=".46"/>
<circle cx="79.2" cy="155.6" r=".46"/>
<circle cx="139.4" cy="63.8" r=".46"/>
<circle cx="132.8" cy="77.7" r=".46"/>
<circle cx="159.3" cy="69.7" r=".46"/>
<circle cx="135.6" cy="63.8" r=".46"/>
<circle cx="135.6" cy="68.8" r=".46"/>
<circle cx="41" cy="38.4" r=".46"/>
<circle cx="79.8" cy="28.8" r=".46"/>
<circle cx="53.7" cy="38.4" r=".46"/>
<circle cx="87.4" cy="75.2" r=".46"/>
<circle cx="94.5" cy="47.9" r=".46"/>
<circle cx="83.6" cy="95.4" r=".46"/>
<circle cx="83.6" cy="90.8" r=".46"/>
<circle cx="81.7" cy="80.3" r=".46"/>
<circle cx="75.8" cy="93.1" r=".46"/>
<circle cx="81.7" cy="72.6" r=".46"/>
<circle cx="51.1" cy="72.6" r=".46"/>
<circle cx="43.4" cy="72.6" r=".46"/>
<circle cx="27.9" cy="72.6" r=".46"/>
<circle cx="35.1" cy="72.6" r=".46"/>
<circle cx="22.4" cy="81" r=".46"/>
<circle cx="16.3" cy="81" r=".46"/>
<circle cx="22.4" cy="72.6" r=".46"/>
<circle cx="135.6" cy="36.8" r=".46"/>
<circle cx="135.6" cy="41.9" r=".46"/>
<circle cx="125.9" cy="58" r=".46"/>
<circle cx="139.4" cy="41.9" r=".46"/>
<circle cx="125.9" cy="47.9" r=".46"/>
<circle cx="89.7" cy="82.9" r=".46"/>
<circle cx="91.9" cy="75.2" r=".46"/>
<circle cx="75.3" cy="80.3" r=".46"/>
<circle cx="63.9" cy="80.3" r=".46"/>
<circle cx="75.3" cy="72.6" r=".46"/>
<circle cx="63.9" cy="72.6" r=".46"/>
<circle cx="58.2" cy="72.6" r=".46"/>
</g>
<text font-size="2.8" fill="#840000" x="178" y="190.9">Title:</text>
<g font-size="2.1" fill="#840000">
<text x="178" y="184">Sheet:</text>
<text x="178" y="186.7">File:</text>
<text x="184.1" y="186.7">IF_AND_DEMOD.kicad_sch</text>
<text x="178" y="196.9">KiCad</text>
<text x="178" y="194.1">Size:</text>
<text x="184.7" y="194.1">A4</text>
<text x="185.7" y="196.9">E.D.A.</text>
<text x="194.6" y="196.9">eeschema</text>
<text x="200" y="194.1">Date:</text>
<text x="207" y="196.9">7.0.6-0</text>
<text x="263" y="194.3">Rev:</text>
<text x="263" y="196.9">Id:</text>
<text x="267.1" y="196.9">1/1</text>
</g>
<g font-size="1.8" fill="#840000">
<text x="35" y="11.9">1</text>
<text x="85" y="11.9">2</text>
<text x="135" y="11.9">3</text>
<text x="185" y="11.9">4</text>
<text x="235" y="11.9">5</text>
<text x="285" y="11.9">6</text>
<text x="10.3" y="35.9">A</text>
<text x="285.3" y="35.9">A</text>
<text x="10.3" y="85.9">B</text>
<text x="285.3" y="85.9">B</text>
<text x="10.3" y="135.9">C</text>
<text x="285.3" y="135.9">C</text>
<text x="10.3" y="185.9">D</text>
<text x="285.3" y="185.9">D</text>
<text x="35" y="199.9">1</text>
<text x="85" y="199.9">2</text>
<text x="135" y="199.9">3</text>
<text x="185" y="199.9">4</text>
<text x="235" y="199.9">5</text>
<text x="285" y="199.9">6</text>
</g>
<g font-size="1.8" fill="#006464">
<text x="61.1" y="29.7">GND</text>
<text x="68.3" y="27.2">C9</text>
<text x="71.5" y="27.2">10n</text>
<text x="75.7" y="28">R2</text>
<text x="82.3" y="27.2">Y1</text>
<text x="31.3" y="35.4">IF_IN</text>
<text x="32.5" y="32.9">J1</text>
<text x="46.1" y="35.4">56p</text>
<text x="46.7" y="32.9">C1</text>
<text x="68.3" y="33.5">C4</text>
<text x="71.5" y="33.5">10n</text>
<text x="75.9" y="31.6">1k</text>
<text x="133.6" y="34">GND</text>
<text x="43.6" y="40.5">R1</text>
<text x="56.9" y="40.5">C2</text>
<text x="61.1" y="36">GND</text>
<text x="68.3" y="41.8">C3</text>
<text x="71.5" y="41.8">10n</text>
<text x="81.5" y="39.1">GND</text>
<text x="91.3" y="37.1">C11</text>
<text x="95.1" y="37.1">10n</text>
<text x="123.8" y="38.1">GND</text>
<text x="134" y="39.4" transform="rotate(-90 134 39.4)">10n</text>
<text x="142.9" y="38.6">VCC</text>
<text x="31.4" y="48">GND</text>
<text x="39" y="48">GND</text>
<text x="43.6" y="43">50</text>
<text x="51.7" y="48">GND</text>
<text x="56.9" y="43">10p</text>
<text x="61.1" y="44.3">GND</text>
<text x="79.6" y="45.3">GND</text>
<text x="91.3" y="42.1">C10</text>
<text x="95.1" y="42.1">10n</text>
<text x="102.2" y="45.9" transform="rotate(-90 102.2 45.9)">GND GND</text>
<text x="114.5" y="46.8">T1</text>
<text x="128" y="43">R3</text>
<text x="128" y="45.6">800</text>
<text x="134" y="43.2" transform="rotate(-90 134 43.2)">C14</text>
<text x="137.9" y="47.5" transform="rotate(-90 137.9 47.5)">GND</text>
<text x="142.8" y="42.6" transform="rotate(-90 142.8 42.6)">1u C15</text>
<text x="144.7" y="47">TL3116</text>
<text x="146.8" y="44.5">U2</text>
<text x="154.8" y="46.7">IF_LIM</text>
<text x="156.6" y="44.2">J2</text>
<text x="98.5" y="53.2">10.7M</text>
<text x="98.6" y="51.3">Y3</text>
<text x="133.2" y="51.4">+</text>
<text x="136.5" y="52.3" transform="rotate(-90 136.5 52.3)">V+</text>
<text x="141.6" y="51.4">~{Q}</text>
<text x="148" y="49.8">R5</text>
<text x="148" y="53.3">50</text>
<text x="63.8" y="59.4">U1</text>
<text x="73" y="56.7" transform="rotate(-90 73 56.7)">MIX_O</text>
<text x="74.9" y="57.5" transform="rotate(-90 74.9 57.5)">IF_DEC</text>
<text x="76.8" y="54.4" transform="rotate(-90 76.8 54.4)">IF_I</text>
<text x="78.7" y="57.5" transform="rotate(-90 78.7 57.5)">IF_DEC</text>
<text x="80.6" y="55.1" transform="rotate(-90 80.6 55.1)">IF_O</text>
<text x="82.5" y="55" transform="rotate(-90 82.5 55)">GND</text>
<text x="84.4" y="55.8" transform="rotate(-90 84.4 55.8)">LIM_I</text>
<text x="88.2" y="58.9" transform="rotate(-90 88.2 58.9)">LIM_DEC</text>
<text x="136.5" y="56.8" transform="rotate(-90 136.5 56.8)">V-</text>
<text x="139" y="55.5" transform="rotate(-90 139 55.5)">GND</text>
<text x="141.6" y="56.5">Q</text>
<text x="63.9" y="61.1">SA615</text>
<text x="96.9" y="62.8">Y2</text>
<text x="96.9" y="64.6">10.7M</text>
<text x="103.5" y="62.6">GND</text>
<text x="128" y="62.3">R4</text>
<text x="128" y="64.9">800</text>
<text x="142.7" y="62.7" transform="rotate(-90 142.7 62.7)">GND</text>
<text x="156.1" y="60.2">GND</text>
<text x="157.3" y="64.2">VCC</text>
<text x="56.3" y="68.4">VCC</text>
<text x="65.8" y="69.7">FB1</text>
<text x="73" y="67.1" transform="rotate(-90 73 67.1)">RF_IN</text>
<text x="74.9" y="67.1" transform="rotate(-90 74.9 67.1)">RF_BYP</text>
<text x="76.8" y="67.1" transform="rotate(-90 76.8 67.1)">OSC_O</text>
<text x="78.7" y="67.1" transform="rotate(-90 78.7 67.1)">OSC_I</text>
<text x="80.6" y="67.1" transform="rotate(-90 80.6 67.1)">MUTE</text>
<text x="82.5" y="67.1" transform="rotate(-90 82.5 67.1)">VCC</text>
<text x="84.4" y="67.1" transform="rotate(-90 84.4 67.1)">RSSI</text>
<text x="86.3" y="67.1" transform="rotate(-90 86.3 67.1)">A_MUTE LIM_DEC</text>
<text x="88.2" y="67.1" transform="rotate(-90 88.2 67.1)">AUDIO</text>
<text x="90.1" y="67.1" transform="rotate(-90 90.1 67.1)">QUAD_I LIM-OUT</text>
<text x="123.8" y="69.8">GND</text>
<text x="129.9" y="66.3">C12</text>
<text x="129.9" y="67.8">10n</text>
<text x="141.1" y="66.3">C13</text>
<text x="141.2" y="67.9">1u</text>
<text x="14.6" y="76.6" transform="rotate(-90 14.6 76.6)">1u</text>
<text x="20.7" y="76.6" transform="rotate(-90 20.7 76.6)">1u</text>
<text x="26.3" y="76.6" transform="rotate(-90 26.3 76.6)">1u</text>
<text x="56.5" y="76.5" transform="rotate(-90 56.5 76.5)">1u</text>
<text x="62.2" y="77.1" transform="rotate(-90 62.2 77.1)">10n</text>
<text x="73.6" y="75.8" transform="rotate(-90 73.6 75.8)">1u</text>
<text x="80" y="76.4" transform="rotate(-90 80 76.4)">10n</text>
<text x="102.7" y="76">+</text>
<text x="103.9" y="78">U3B</text>
<text x="124.8" y="76.7">20k</text>
<text x="133.6" y="73.4">GND</text>
<text x="143" y="74.7">VEE</text>
<text x="150.4" y="72.7">GND</text>
<text x="156.7" y="75.2" transform="rotate(-90 156.7 75.2)">C24</text>
<text x="158.3" y="74.1" transform="rotate(-90 158.3 74.1)">1u</text>
<text x="170.3" y="76.9">U6</text>
<text x="14.6" y="81.1" transform="rotate(-90 14.6 81.1)">C19</text>
<text x="20.7" y="81.1" transform="rotate(-90 20.7 81.1)">C18</text>
<text x="26.3" y="81.1" transform="rotate(-90 26.3 81.1)">C31</text>
<text x="31.5" y="81.1">U8C</text>
<text x="35.9" y="83.9" transform="rotate(-90 35.9 83.9)">V-</text>
<text x="35.9" y="79.4" transform="rotate(-90 35.9 79.4)">V+</text>
<text x="38.4" y="81.1">U3C</text>
<text x="44.3" y="83.9" transform="rotate(-90 44.3 83.9)">V-</text>
<text x="44.3" y="79.4" transform="rotate(-90 44.3 79.4)">V+</text>
<text x="51.9" y="82.1" transform="rotate(-90 51.9 82.1)">VCC</text>
<text x="56.5" y="80.3" transform="rotate(-90 56.5 80.3)">C8</text>
<text x="62.2" y="80.3" transform="rotate(-90 62.2 80.3)">C7</text>
<text x="73.6" y="79.7" transform="rotate(-90 73.6 79.7)">C6</text>
<text x="80" y="79.7" transform="rotate(-90 80 79.7)">C5</text>
<text x="86.3" y="81.5" transform="rotate(-90 86.3 81.5)">100K</text>
<text x="89.9" y="80.3" transform="rotate(-90 89.9 80.3)">R7</text>
<text x="95.4" y="82.3" transform="rotate(-90 95.4 82.3)">1n C17</text>
<text x="103.1" y="79.7">LM358</text>
<text x="125.3" y="80.2">R9</text>
<text x="131.2" y="81.3" transform="rotate(-90 131.2 81.3)">1u</text>
<text x="156.8" y="78.6">+</text>
<text x="160.1" y="83.9" transform="rotate(-90 160.1 83.9)">V-</text>
<text x="160.1" y="79.4" transform="rotate(-90 160.1 79.4)">V+</text>
<text x="168.5" y="79.5">LM311</text>
<text x="14.2" y="86.6">GND</text>
<text x="28.2" y="84.7">TL082</text>
<text x="35.9" y="84.6">LM358</text>
<text x="58" y="87.5">74HC04</text>
<text x="58" y="84.9">U4G</text>
<text x="77.2" y="89.8">100K</text>
<text x="79.6" y="84.8">GND</text>
<text x="87.6" y="87.5">GND</text>
<text x="130.8" y="89">GND</text>
<text x="131.2" y="85.8" transform="rotate(-90 131.2 85.8)">C21</text>
<text x="135.2" y="88.5">VCC</text>
<text x="141.6" y="86.2">VCC</text>
<text x="153.4" y="87.6">C25</text>
<text x="153.5" y="86">1u</text>
<text x="171.6" y="86.3" transform="rotate(-90 171.6 86.3)">5k</text>
<text x="175" y="90">D2</text>
<text x="175.1" y="87" transform="rotate(-90 175.1 87)">R11</text>
<text x="33" y="92.4">GND</text>
<text x="41.4" y="92.4">GND</text>
<text x="51.9" y="92.5" transform="rotate(-90 51.9 92.5)">GND</text>
<text x="73" y="95.1" transform="rotate(-90 73 95.1)">GND</text>
<text x="78.4" y="93.3">R6</text>
<text x="89.5" y="91.7">+</text>
<text x="89.9" y="95.2">LM358</text>
<text x="90.7" y="93.4">U3A</text>
<text x="129.3" y="94.7" transform="rotate(-90 129.3 94.7)">GND</text>
<text x="145.6" y="92.2">RV2</text>
<text x="145.6" y="94.7">10k</text>
<text x="159.8" y="94.1">GND</text>
<text x="175" y="92.5">Blue</text>
<text x="76.4" y="98.8">1n C16</text>
<text x="107.4" y="99.7">20k</text>
<text x="134.6" y="98.2" transform="rotate(-90 134.6 98.2)">C22</text>
<text x="134.7" y="101.6">+</text>
<text x="136.2" y="97" transform="rotate(-90 136.2 97)">1u</text>
<text x="148.2" y="99.9">U5</text>
<text x="170.7" y="98.7">VCC</text>
<text x="49" y="102.6">GND</text>
<text x="107.9" y="103.2">R8</text>
<text x="113.9" y="105.6" transform="rotate(-90 113.9 105.6)">10u</text>
<text x="138" y="106.9" transform="rotate(-90 138 106.9)">V-</text>
<text x="138" y="102.4" transform="rotate(-90 138 102.4)">V+</text>
<text x="146.5" y="102.5">LM311</text>
<text x="113.5" y="112.8">GND</text>
<text x="113.9" y="109.5" transform="rotate(-90 113.9 109.5)">C20</text>
<text x="119.5" y="109.2">VCC</text>
<text x="131.3" y="110.6">C23</text>
<text x="131.4" y="108.9">1u</text>
<text x="149.5" y="109.3" transform="rotate(-90 149.5 109.3)">5k</text>
<text x="153" y="110" transform="rotate(-90 153 110)">R10</text>
<text x="153.4" y="112.9">D1</text>
<text x="123.5" y="115.2">RV1</text>
<text x="123.5" y="117.7">10k</text>
<text x="135.1" y="116.9">GND</text>
<text x="153.4" y="115.5">Orange</text>
<text x="89.5" y="122.5">+</text>
<text x="89.8" y="124.3">TL082</text>
<text x="129.5" y="123.2" transform="rotate(-90 129.5 123.2)">100k</text>
<text x="132.9" y="125.6">RV3</text>
<text x="133.1" y="122.7" transform="rotate(-90 133.1 122.7)">R17</text>
<text x="148.6" y="121.6">VCC</text>
<text x="80.7" y="130">1k</text>
<text x="90.7" y="126.3">U8B</text>
<text x="91" y="130">10k</text>
<text x="104.8" y="129.1">10u</text>
<text x="110.1" y="130">10k</text>
<text x="116.9" y="126.4" transform="rotate(-90 116.9 126.4)">0.2u</text>
<text x="122.8" y="126.2" transform="rotate(-90 122.8 126.2)">C33</text>
<text x="123.3" y="128.9">C34</text>
<text x="132.9" y="128.1">100k</text>
<text x="149.5" y="131.7">10u</text>
<text x="76.4" y="133.1" transform="rotate(-90 76.4 133.1)">GND</text>
<text x="80" y="133.6">R14</text>
<text x="90.9" y="133.6">R13</text>
<text x="104.7" y="135">C32</text>
<text x="109.9" y="133.6">R15</text>
<text x="117.8" y="135.4" transform="rotate(-90 117.8 135.4)">500</text>
<text x="121.4" y="135.4" transform="rotate(-90 121.4 135.4)">R16</text>
<text x="123" y="134.7">0.2u</text>
<text x="134.7" y="137">+</text>
<text x="135.8" y="133.5">TL082</text>
<text x="136.5" y="135.7">U8A</text>
<text x="149.4" y="137.5">C35</text>
<text x="116.8" y="140.7">GND</text>
<text x="64.4" y="149.7">U7</text>
<text x="110.4" y="149.9">C26</text>
<text x="114.6" y="149.9">100n</text>
<text x="14.4" y="155.8">POWER AND IF</text>
<text x="24.1" y="153.3">J3</text>
<text x="29.8" y="155.8">DETECT</text>
<text x="58.4" y="152.2">LM1117MP-3.3</text>
<text x="77.3" y="151.4">VCC</text>
<text x="51.4" y="159.5" transform="rotate(-90 51.4 159.5)">1u</text>
<text x="61.2" y="156.4">VI</text>
<text x="66.6" y="160.1" transform="rotate(-90 66.6 160.1)">GND</text>
<text x="67.7" y="156.4">VO</text>
<text x="94.6" y="159">74HC04</text>
<text x="96.5" y="156.4">U4A</text>
<text x="112.8" y="158.9">74HC04</text>
<text x="114.6" y="156.3">U4B</text>
<text x="141.8" y="161.8">C27</text>
<text x="146.6" y="161.8">10u</text>
<text x="153.9" y="161.5">1N4148W</text>
<text x="157" y="158.9">D4</text>
<text x="163.7" y="160.5">VEE</text>
<text x="51.4" y="164" transform="rotate(-90 51.4 164)">C29</text>
<text x="68.1" y="165.3">D5</text>
<text x="68.1" y="167.8">Orange</text>
<text x="82.7" y="163.7" transform="rotate(-90 82.7 163.7)">10u C30</text>
<text x="130.3" y="166.5">74HC04</text>
<text x="132.1" y="164">U4D</text>
<text x="51" y="169">GND</text>
<text x="68.5" y="171.7">D6</text>
<text x="77.2" y="168.8">GND</text>
<text x="95.8" y="173.4">R12</text>
<text x="95.8" y="169.8">10K</text>
<text x="132.2" y="172.8">U4E</text>
<text x="154.4" y="169.6">D3</text>
<text x="154.4" y="172.1">1N4148W</text>
<text x="169.3" y="173.9" transform="rotate(-90 169.3 173.9)">10u</text>
<text x="169.3" y="169.3" transform="rotate(-90 169.3 169.3)">C28</text>
<text x="68.5" y="174.2">1N4148W</text>
<text x="130.3" y="175.4">74HC04</text>
<text x="149.7" y="178.4">GND</text>
<text x="163.4" y="178.4">GND</text>
<text x="63.7" y="180.4">GND</text>
<text x="130.3" y="182.8">74HC04</text>
<text x="132.2" y="180.3">U4F</text>
<text x="130.3" y="190.9">74HC04</text>
<text x="132.2" y="188.6">U4C</text>
</g>
<g font-size="1.8" fill="#a90000">
<text x="80.3" y="28.6">1</text>
<text x="85.4" y="28.6">3</text>
<text x="83.3" y="34" transform="rotate(-90 83.3 34)">2</text>
<text x="36.5" y="38.1">1</text>
<text x="33.1" y="42.9" transform="rotate(-90 33.1 42.9)">2</text>
<text x="108.6" y="47.6">4</text>
<text x="121.3" y="47.6">3</text>
<text x="71.9" y="50.5" transform="rotate(-90 71.9 50.5)">20</text>
<text x="73.8" y="50.5" transform="rotate(-90 73.8 50.5)">19</text>
<text x="75.7" y="50.5" transform="rotate(-90 75.7 50.5)">18</text>
<text x="77.6" y="50.5" transform="rotate(-90 77.6 50.5)">17</text>
<text x="79.5" y="50.5" transform="rotate(-90 79.5 50.5)">16</text>
<text x="81.4" y="50.5" transform="rotate(-90 81.4 50.5)">15</text>
<text x="83.3" y="50.5" transform="rotate(-90 83.3 50.5)">14</text>
<text x="85.2" y="50.5" transform="rotate(-90 85.2 50.5)">13</text>
<text x="87.1" y="50.5" transform="rotate(-90 87.1 50.5)">12</text>
<text x="89" y="50.5" transform="rotate(-90 89 50.5)">11</text>
<text x="131.1" y="50.3">2</text>
<text x="135.4" y="48.1" transform="rotate(-90 135.4 48.1)">1</text>
<text x="140.5" y="49.3" transform="rotate(-90 140.5 49.3)">5</text>
<text x="143.8" y="50.3">8</text>
<text x="153.6" y="50.3">1</text>
<text x="108.6" y="57.8">6</text>
<text x="121.3" y="57.8">1</text>
<text x="131.1" y="55.4">3</text>
<text x="135.4" y="59.5" transform="rotate(-90 135.4 59.5)">4</text>
<text x="137.9" y="58.9" transform="rotate(-90 137.9 58.9)">6</text>
<text x="143.8" y="55.4">7</text>
<text x="157.9" y="55.1" transform="rotate(-90 157.9 55.1)">2</text>
<text x="71.9" y="69.5" transform="rotate(-90 71.9 69.5)">1</text>
<text x="73.8" y="69.5" transform="rotate(-90 73.8 69.5)">2</text>
<text x="75.7" y="69.5" transform="rotate(-90 75.7 69.5)">3</text>
<text x="77.6" y="69.5" transform="rotate(-90 77.6 69.5)">4</text>
<text x="79.5" y="69.5" transform="rotate(-90 79.5 69.5)">5</text>
<text x="81.4" y="69.5" transform="rotate(-90 81.4 69.5)">6</text>
<text x="83.3" y="69.5" transform="rotate(-90 83.3 69.5)">7</text>
<text x="85.2" y="69.5" transform="rotate(-90 85.2 69.5)">8</text>
<text x="87.1" y="69.5" transform="rotate(-90 87.1 69.5)">9</text>
<text x="89" y="70.1" transform="rotate(-90 89 70.1)">10</text>
<text x="34.8" y="75.3" transform="rotate(-90 34.8 75.3)">8</text>
<text x="43.2" y="75.3" transform="rotate(-90 43.2 75.3)">8</text>
<text x="50.8" y="76.5" transform="rotate(-90 50.8 76.5)">14</text>
<text x="100.6" y="74.9">5</text>
<text x="113.3" y="77.5">7</text>
<text x="154.7" y="77.5">2</text>
<text x="159" y="75.3" transform="rotate(-90 159 75.3)">8</text>
<text x="161.5" y="75.9" transform="rotate(-90 161.5 75.9)">5</text>
<text x="164.1" y="76.5" transform="rotate(-90 164.1 76.5)">6</text>
<text x="100.6" y="80">6</text>
<text x="154.7" y="82.6">3</text>
<text x="167.4" y="80">7</text>
<text x="34.8" y="86.7" transform="rotate(-90 34.8 86.7)">4</text>
<text x="43.2" y="86.7" transform="rotate(-90 43.2 86.7)">4</text>
<text x="159" y="86.7" transform="rotate(-90 159 86.7)">4</text>
<text x="161.5" y="86.1" transform="rotate(-90 161.5 86.1)">1</text>
<text x="87.4" y="95.6">2</text>
<text x="87.4" y="90.6">3</text>
<text x="100.1" y="93.1">1</text>
<text x="50.8" y="96.2" transform="rotate(-90 50.8 96.2)">7</text>
<text x="132.6" y="100.5">2</text>
<text x="136.9" y="98.2" transform="rotate(-90 136.9 98.2)">8</text>
<text x="139.4" y="98.9" transform="rotate(-90 139.4 98.9)">5</text>
<text x="142" y="99.5" transform="rotate(-90 142 99.5)">6</text>
<text x="132.6" y="105.5">3</text>
<text x="145.3" y="103">7</text>
<text x="136.9" y="109.7" transform="rotate(-90 136.9 109.7)">4</text>
<text x="139.4" y="109" transform="rotate(-90 139.4 109)">1</text>
<text x="87.4" y="121.4">5</text>
<text x="100.1" y="124">7</text>
<text x="87.4" y="126.5">6</text>
<text x="132.6" y="130.8">2</text>
<text x="132.6" y="135.9">3</text>
<text x="145.3" y="133.4">1</text>
<text x="58.7" y="155.3">3</text>
<text x="71.4" y="155.3">2</text>
<text x="27.1" y="157.5">1</text>
<text x="27.1" y="160">2</text>
<text x="27.1" y="162.6">3</text>
<text x="27.1" y="165.1">4</text>
<text x="27.1" y="167.6">5</text>
<text x="65.5" y="162.6" transform="rotate(-90 65.5 162.6)">1</text>
<text x="92" y="163.7">1</text>
<text x="103.4" y="163.7">2</text>
<text x="110.2" y="163.7">3</text>
<text x="121.6" y="163.7">4</text>
<text x="127.7" y="163.7">5</text>
<text x="139.1" y="163.7">6</text>
<text x="27.1" y="170.2">6</text>
<text x="27.1" y="172.7">7</text>
<text x="127.7" y="171.9">9</text>
<text x="139.1" y="171.9">8</text>
<text x="27.1" y="175.3">8</text>
<text x="127.1" y="180">11</text>
<text x="138.5" y="180">10</text>
<text x="127.1" y="188.2">13</text>
<text x="138.5" y="188.2">12</text>
</g>
<g font-size="1.8" fill="#0f0f0f">
<text x="176.7" y="79.9">CORR_DET_CODE</text>
<text x="103" y="84.9">PHASE_DET</text>
<text x="155.6" y="102.9">CORR_DET_DOP</text>
<text x="153.9" y="133.3">DITHER_DEMOD</text>
<text x="53.1" y="155.2">VIN</text>
<text x="29.7" y="157.4">VIN</text>
<text x="29.7" y="159.9">GND</text>
<text x="29.7" y="165">CORR_DET_CODE</text>
<text x="29.7" y="167.5">CORR_DET_DOP</text>
<text x="29.7" y="162.5">PHASE_DET</text>
<text x="29.7" y="170.1">GND</text>
<text x="29.7" y="172.6">DITHER_DEMOD</text>
<text x="29.7" y="175.2">GND</text>
</g>
<g font-size=".9" fill="#006464">
<text x="162.3" y="82.7" transform="rotate(-90 162.3 82.7)">GND</text>
<text x="162.3" y="79.8" transform="rotate(-90 162.3 79.8)">BAL</text>
<text x="140.2" y="105.7" transform="rotate(-90 140.2 105.7)">GND</text>
<text x="140.2" y="102.8" transform="rotate(-90 140.2 102.8)">BAL</text>
</g>
<g font-size=".9" fill="#a90000">
<text x="144.8" y="88.5">1</text>
<text x="147.2" y="87.2" transform="rotate(-90 147.2 87.2)">2</text>
<text x="149.2" y="88.5">3</text>
<text x="122.7" y="111.5">1</text>
<text x="125.1" y="110.1" transform="rotate(-90 125.1 110.1)">2</text>
<text x="127.1" y="111.5">3</text>
<text x="128.1" y="125.7">2</text>
<text x="130.3" y="124.2" transform="rotate(-90 130.3 124.2)">3</text>
<text x="130.3" y="128.6" transform="rotate(-90 130.3 128.6)">1</text>
</g>
<g font-size=".7" fill="#006464">
<text x="141.1" y="54.4" transform="rotate(-90 141.1 54.4)">LATCH</text>
<text x="164.7" y="81.2" transform="rotate(-90 164.7 81.2)">STRB</text>
<text x="142.6" y="104.2" transform="rotate(-90 142.6 104.2)">STRB</text>
</g>
</svg>
